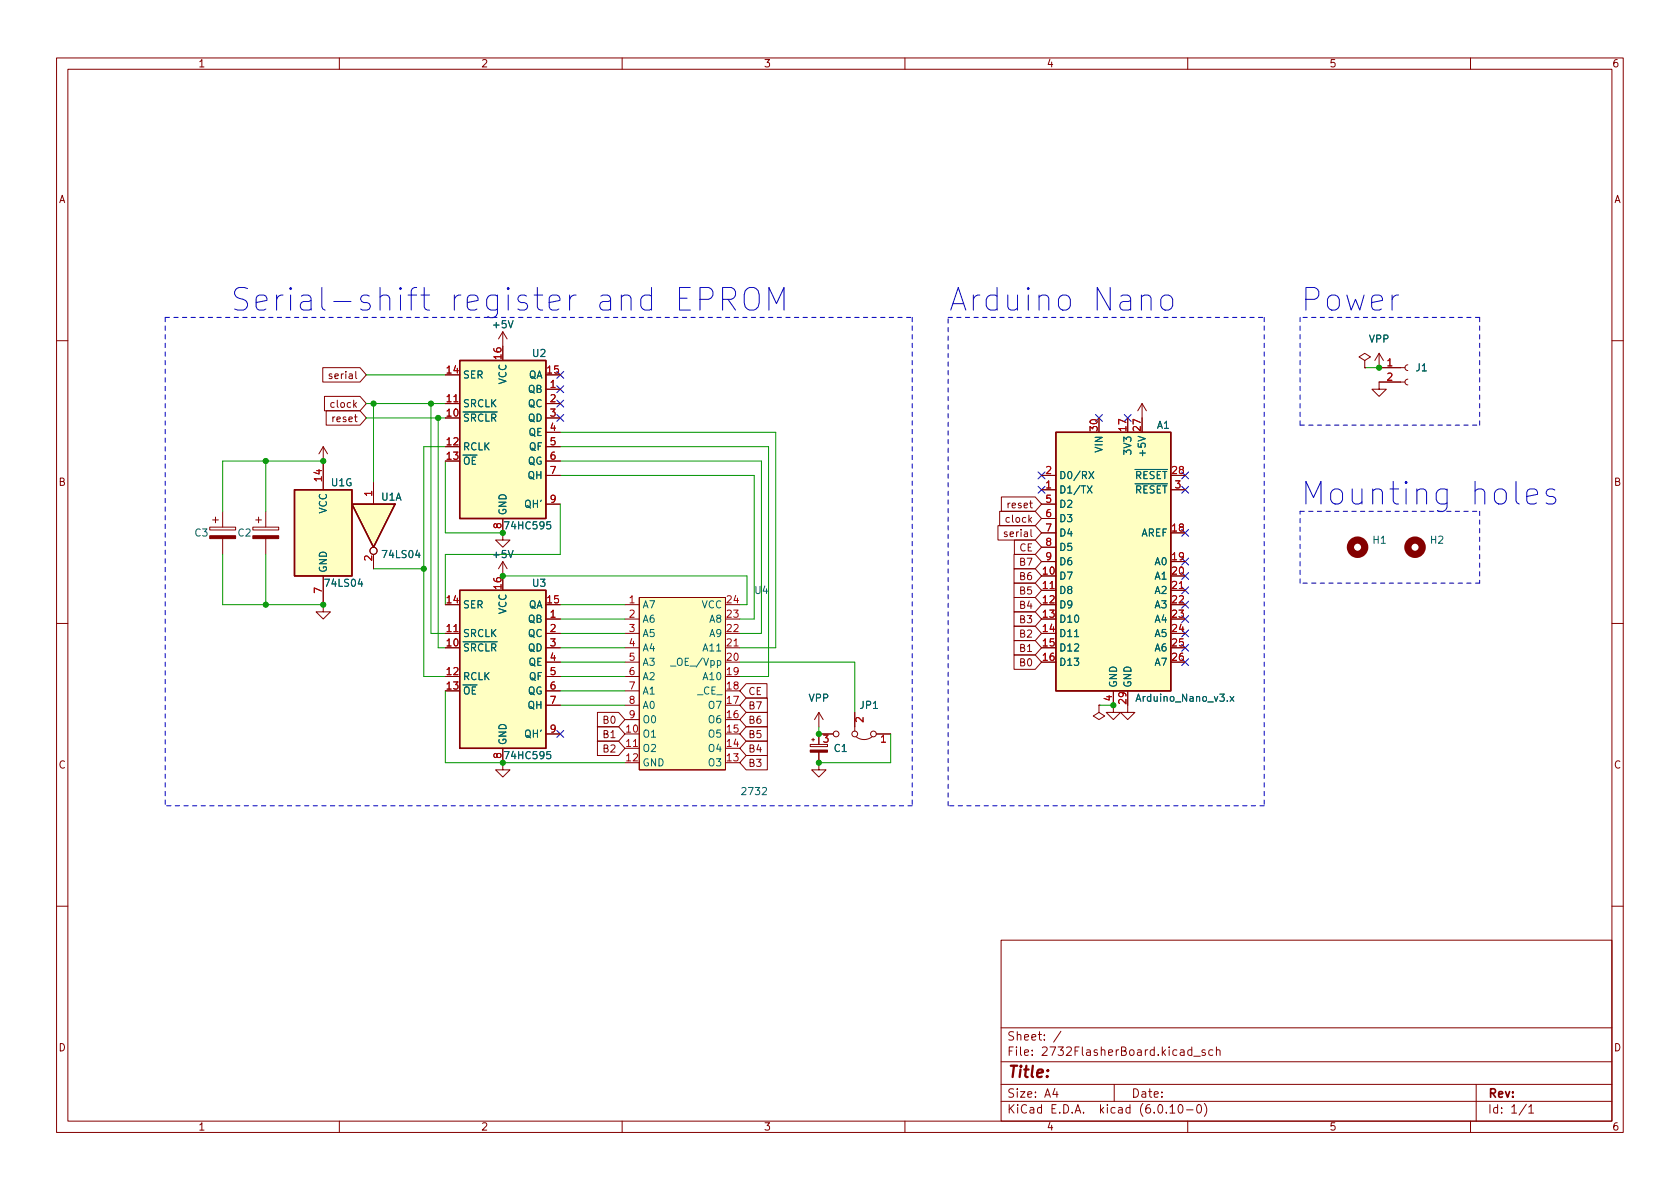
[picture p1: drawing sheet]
<svg xmlns="http://www.w3.org/2000/svg" width="297mm" height="210mm" viewBox="0 0 297 210" stroke-linecap="round" stroke-linejoin="round" font-family="sans-serif">
<g fill="none" stroke="#840000" stroke-width=".18">
<path d="M10 10.2h277v190.1h-277zM12 12.2h273v186.1h-273zM60 10.2v2M110 10.2v2M160 10.2v2M210 10.2v2M260 10.2v2M88.9 58.7v2.5M88.9 58.7l-.8 1.2M88.9 58.7l.8 1.2M10 60.2h2M57.1 65h6.6l1.1 1.3-1.1 1.3h-6.6z"/>
<path d="M57.1 79v7.6M57.1 79l-.7 1.3M57.1 79l.8 1.3M57.4 70.1h6.3l1.1 1.3-1.1 1.2h-6.3zM57.7 72.6h6l1.1 1.3-1.1 1.3h-6zM78.7 71.4h2.6M96.5 68.8h2.6M96.5 71.4h2.6M96.5 73.9h2.6M96.5 76.4h2.6M96.5 79h2.6M201.9 71.4l-.7 1.2"/>
<path d="M201.9 71.4v2.5M201.9 71.4l.8 1.2M241.3 63.7l1-.6-1-.6-1 .6 1 .6v1.3M241.3 65h.1M243.8 62.5l-.7 1.2M243.8 62.5v2.5h4.6M243.8 62.5l.8 1.2M248.4 67.6h-4.6v1.2h1.3l-1.3 1.3-1.2-1.3h1.2M248.9 67.1l-.3 .1-.2 .4 .2 .3 .3 .2M248.9 64.5l-.3 .2-.2 .3 .2 .4 .3 .1M285 60.2h2M37.1 93.2h4.6v.5h-4.6z"/>
<path d="M37.6 91.9h1M38.1 91.4v1.1M39.4 90.4v2.8M39.4 95.2v2.8M44.7 93.2h4.6v.5h-4.6zM45.2 91.9h1M45.7 91.4v1.1M47 90.4v2.8M47 95.2v2.8M66 85.3v3.8M66 98v2.6M88.9 91.7v3.8h1.3l-1.3 1.3-1.3-1.3h1.3"/>
<path d="M88.9 99.3l-.8 1.3M88.9 99.3v2.5M88.9 99.3l.8 1.3M96.5 81.5h2.6M96.5 84.1h2.6M96.5 89.1h2.6M176.4 93h6.6l1.1 1.2-1.1 1.3h-6.6zM176.7 90.4h6.3l1.1 1.3-1.1 1.3h-6.3zM177.1 87.9h5.9l1.1 1.2-1.1 1.3h-5.9zM179.3 98h3.7l1.1 1.3-1.1 1.3h-3.7zM179.3 95.5h3.7l1.1 1.3-1.1 1.2h-3.7zM184.1 84.1h2.6"/>
<path d="M184.1 89.1h2.6M184.1 86.6h2.6M184.1 91.7h2.6M184.1 94.2h2.6M184.1 96.8h2.6M184.1 99.3h2.6M207 86.6h2.5M10 110.2h2M57.1 101.8v6.4h1.3l-1.3 1.3-1.2-1.3h1.2M78.7 112h2.6M96.5 109.5h2.6M96.5 112h2.6"/>
<path d="M96.5 114.5h2.6M96.5 117.1h2.6M96.5 119.6h2.6M110.5 109.5h2.5M110.5 112h2.5M110.5 114.5h2.5M110.5 117.1h2.5M110.5 119.6h2.5M110.5 106.9h2.5M113 105.7h15.3v30.4h-15.3zM128.3 114.5h2.5M179.3 115.8h3.7l1.1 1.3-1.1 1.3h-3.7z"/>
<path d="M179.3 103.1h3.7l1.1 1.3-1.1 1.3h-3.7zM179.3 113.3h3.7l1.1 1.2-1.1 1.3h-3.7zM179.3 100.6h3.7l1.1 1.2-1.1 1.3h-3.7zM179.3 108.2h3.7l1.1 1.3-1.1 1.2h-3.7zM179.3 105.7h3.7l1.1 1.2-1.1 1.3h-3.7zM179.3 110.7h3.7l1.1 1.3-1.1 1.3h-3.7zM184.1 104.4h2.6M207 104.4h2.5M285 110.2h2M88.9 132.3v3.8h1.3l-1.3 1.3-1.3-1.3h1.3M96.5 129.8h2.6M96.5 122.2h2.6"/>
<path d="M96.5 124.7h2.6M105.6 128.5h3.8l1.1 1.3-1.1 1.3h-3.8zM105.6 126h3.8l1.1 1.2-1.1 1.3h-3.8zM105.6 131.1h3.8l1.1 1.2-1.1 1.3h-3.8zM110.5 122.2h2.5M110.5 124.7h2.5M110.5 132.3h2.5M110.5 127.2h2.5M131.9 123.4h3.8v2.6h-3.8l-1.1-1.3zM131.9 120.9h3.7v2.5h-3.7l-1.1-1.2zM131.9 126h3.8v2.5h-3.8l-1.1-1.3zM131.9 128.5h3.8v2.6h-3.8l-1.1-1.3z"/>
<path d="M131.9 133.6h3.8v2.5h-3.8l-1.1-1.2zM131.9 131.1h3.8v2.5h-3.8l-1.1-1.3zM143.3 131.6h3v.4h-3zM143.5 130.8h.5M143.8 130.6v.5M144.8 133v3.1h1.2l-1.2 1.3-1.3-1.3h1.3M144.8 126l-.8 1.2M144.8 126v2.5M144.8 126l.7 1.2M147.3 129.8h-2.5v1.8M151.1 126v3.3M151.4 130.3a2.26 2.26 0 0 0 2.8 0"/>
<path d="M154.9 129.8h2.6M194.3 124.7v1.3l1 .6-1 .6-1-.6 1-.6M194.3 124.7h.1M196.8 122.2v3.8h1.3l-1.3 1.2-1.2-1.2h1.2M199.4 124.7v1.3h1.3l-1.3 1.2-1.3-1.2h1.3M10 160.2h2M177 166.3h108v32h-108zM285 160.2h2M60 198.3v2M110 198.3v2M160 198.3v2M177 194.8h108"/>
<path d="M177 191.8h108M177 187.8h108M177 181.8h108M186.5 192.5l-.4 1h1M186.9 193v1M187.6 182.4l-1.3 1.9M197 191.8v3M206.9 195.8l.4-.5v1.5M206.9 196.8h.8M208.5 195.4l.1-.1a.81 .81 0 0 1 .6 .7 .81 .81 0 0 1-.3 .8h-.1a.81 .81 0 0 1-.6-.6 .81 .81 0 0 1 .3-.8zM209.8 196.3h1.1M210 198.3v2"/>
<path d="M210.7 185.7l-.4-.1-.3 .3v.4l.1 .3h.6M210.7 185.1v1.5M211.1 186.8h1.1M211.8 195.4l.1-.1a.81 .81 0 0 1 .6 .7 .81 .81 0 0 1-.3 .8h-.1a.81 .81 0 0 1-.6-.6 .81 .81 0 0 1 .3-.8zM212.9 195.1a1.72 1.72 0 0 1 0 2.3M213.1 185.7l-.4-.1-.2 .2 .1 .3 .5 .1v.4h-.6M214.4 185.7l-.4-.1-.3 .3v.4l.2 .3h.5M215.1 185.8l.2-.2 .3 .1 .1 .9M215.1 185.1v1.5M260 198.3v2M261 191.8v6.5M269.9 195.3l-1.3 1.9"/>
<path d="M270.3 195.8l.4-.5v1.5M270.3 196.8h.9"/>
<circle cx="66" cy="97.4" r=".63"/>
<circle cx="147.8" cy="129.8" r=".51"/>
<circle cx="151.1" cy="129.8" r=".51"/>
<circle cx="154.4" cy="129.8" r=".51"/>
</g>
<g fill="#840000" stroke="#840000" stroke-width=".18">
<path d="M44.7 94.7h4.6v.5h-4.6z"/>
<path d="M143.3 132.6h3v.4h-3z"/>
<path d="M37.1 94.7h4.6v.5h-4.6z"/>
</g>
<g fill="#ffffc2" stroke="#ffffc2" stroke-width=".18">
<path d="M62.2 89.1h7.6l-3.8 7.7z"/>
<path d="M52.1 86.6h10.1v15.2h-10.1z"/>
<path d="M81.3 63.7h15.2v28h-15.2z"/>
<path d="M186.7 76.4h20.3v45.8h-20.3z"/>
<path d="M81.3 104.4h15.2v27.9h-15.2z"/>
<path d="M113 105.7h15.3v30.4h-15.3z"/>
</g>
<path d="M81.3 63.7h15.2v28h-15.2zM186.7 76.4h20.3v45.8h-20.3zM52.1 86.6h10.1v15.2h-10.1zM62.2 89.1h7.6l-3.8 7.7zM81.3 104.4h15.2v27.9h-15.2z" fill="none" stroke="#840000" stroke-width=".25"/>
<path d="M192.2 85.9l.9 1.3M192.5 83.4l.9 1.2M193.1 85.9l-.9 1.3M193.4 83.4l-.9 1.2M118.6 117.8h.9M190 112.6h.7M217.5 123.2l.7 .8M218.2 123.2l-.7 .8" fill="none" stroke="#006464" stroke-width=".18"/>
<g fill="none" stroke="#840000" stroke-width="1.3">
<circle cx="240" cy="96.8" r="1.27"/>
<circle cx="250.2" cy="96.8" r="1.27"/>
</g>
<path d="M120.1 52.7h1.4M122 50.8h-1.9v4h1.9M123.8 52.9h1.5a1.09 1.09 0 0 0 .8-1 1.09 1.09 0 0 0-.8-1.1h-1.5v4M127.8 52.9h1.5a1.09 1.09 0 0 0 .8-1 1.09 1.09 0 0 0-.8-1.1h-1.5v4M128.7 52.9l1.3 1.9M131.8 51.4a1.34 1.34 0 0 1 1.5-.6 1.34 1.34 0 0 1 .9 1.4v1.3a1.33 1.33 0 0 1-1.3 1.4 1.33 1.33 0 0 1-1.3-1.4v-1.3zM136 54.8v-4l1.3 2.9 1.3-2.9v4M201.8 52.6a.99 .99 0 0 1 1.7 .1v2.1M205.4 52.6a1.09 1.09 0 0 1 1.1-.4 1.09 1.09 0 0 1 .8 .7v1.2a1.09 1.09 0 0 1-1 .8 1.09 1.09 0 0 1-1.1-.8v-1.2zM269.9 87.8l2-.4v-.4l-.2-.3-.4-.2h-.8l-.4 .2-.2 .3v1.6l.2 .3 .4 .2h.8l.4-.2M274.9 86.7l-.4-.2h-.6l-.3 .2-.2 .3 .2 .6 1.3 .4 .2 .4-.2 .5-.4 .2h-.7l-.4-.2" fill="none" stroke="#0000c2" stroke-width=".18"/>
<g fill="none" stroke="#0000c2" stroke-width=".18" stroke-dasharray=".8 .8">
<path d="M29.2 56.1v86.4M29.2 56.1h132.1M161.3 56.1v86.4M167.6 56.1h55.9M223.5 56.1v86.4M229.9 56.1v19.1M261.6 56.1h-31.7M229.9 75.2h31.7M261.6 75.2v-19.1M229.9 90.4h31.7M261.6 90.4v12.7M229.9 103.1v-12.7"/>
<path d="M261.6 103.1h-31.7M161.3 142.5h-132.1M167.6 142.5v-86.4M223.5 142.5h-55.9"/>
</g>
<g fill="none" stroke="#009600" stroke-width=".18">
<path d="M64.8 71.4h13.9M64.8 73.9h13.9M64.8 66.3h13.9M66 71.4v13.9M76.2 71.4v40.6h2.5M77.5 73.9v40.6h1.2M78.7 79h-3.8v40.6h3.8M99.1 79h36.8v40.6h-5.1M99.1 76.4h38.1v38.1h-6.4M241.3 65h2.5M39.4 98v8.9h17.7M47 81.5v8.9"/>
<path d="M47 98v8.9M57.1 81.5h-17.7v8.9M78.7 81.5v12.7h10.2M99.1 81.5h35.5v30.5h-3.8M99.1 84.1h34.2v25.4h-2.5M99.1 89.1v8.9h-20.4v8.9M66 100.6h8.9M88.9 101.8h43.2v5.1h-1.3M99.1 112h11.4M99.1 119.6h11.4M99.1 114.5h11.4M99.1 117.1h11.4"/>
<path d="M99.1 109.5h11.4M99.1 106.9h11.4M130.8 117.1h20.3v8.9M78.7 122.2v12.7h31.8M99.1 122.2h11.4M99.1 124.7h11.4M144.8 128.5v1.3M157.5 129.8v5.1h-12.7M194.3 124.7h2.5"/>
</g>
<g fill="none" stroke="#000084" stroke-width=".18">
<path d="M98.5 73.3l1.2 1.2M98.5 68.2l1.2 1.2M98.5 70.8l1.2 1.2M98.5 65.7l1.2 1.2M99.7 73.3l-1.2 1.2M99.7 68.2l-1.2 1.2M99.7 70.8l-1.2 1.2M99.7 65.7l-1.2 1.2M193.7 73.3l1.2 1.2M194.9 73.3l-1.2 1.2M198.8 73.3l1.2 1.2M200 73.3l-1.2 1.2"/>
<path d="M183.5 86l1.3 1.2M183.5 83.5l1.3 1.2M184.8 86l-1.3 1.2M184.8 83.5l-1.3 1.2M208.9 86l1.3 1.2M208.9 93.6l1.3 1.2M208.9 98.7l1.3 1.2M208.9 83.5l1.3 1.2M210.2 86l-1.3 1.2M210.2 93.6l-1.3 1.2M210.2 98.7l-1.3 1.2M210.2 83.5l-1.3 1.2"/>
<path d="M208.9 108.9l1.3 1.2M208.9 111.4l1.3 1.2M208.9 103.8l1.3 1.2M208.9 106.3l1.3 1.2M208.9 101.2l1.3 1.3M208.9 113.9l1.3 1.3M208.9 116.5l1.3 1.2M210.2 108.9l-1.3 1.2M210.2 111.4l-1.3 1.2M210.2 103.8l-1.3 1.2M210.2 106.3l-1.3 1.2M210.2 101.2l-1.3 1.3"/>
<path d="M210.2 113.9l-1.3 1.3M210.2 116.5l-1.3 1.2M98.5 129.2l1.2 1.2M99.7 129.2l-1.2 1.2"/>
</g>
<g fill="#009600" stroke="#009600" stroke-width=".18">
<circle cx="76.2" cy="71.4" r=".46"/>
<circle cx="77.5" cy="73.9" r=".46"/>
<circle cx="47" cy="81.5" r=".46"/>
<circle cx="47" cy="106.9" r=".46"/>
<circle cx="88.9" cy="134.9" r=".46"/>
<circle cx="57.1" cy="106.9" r=".46"/>
<circle cx="57.1" cy="81.5" r=".46"/>
<circle cx="74.9" cy="100.6" r=".46"/>
<circle cx="144.8" cy="134.9" r=".46"/>
<circle cx="144.8" cy="129.8" r=".46"/>
<circle cx="196.8" cy="124.7" r=".46"/>
<circle cx="88.9" cy="101.8" r=".46"/>
<circle cx="88.9" cy="94.2" r=".46"/>
<circle cx="66" cy="71.4" r=".46"/>
<circle cx="243.8" cy="65" r=".46"/>
</g>
<g font-size="5.6" fill="#0000c2">
<text x="40.6" y="55">Serial-shift register and EPROM</text>
<text x="167.6" y="55">Arduino Nano</text>
<text x="229.9" y="55">Power</text>
<text x="229.9" y="89.3">Mounting holes</text>
</g>
<text font-size="2.8" fill="#840000" x="178" y="190.6">Title:</text>
<g font-size="2.1" fill="#840000">
<text x="178" y="184">Sheet: /</text>
<text x="178" y="186.7">File: 2732FlasherBoard.kicad_sch</text>
<text x="178" y="196.9">KiCad E.D.A. kicad (6.0.10-0)</text>
<text x="178" y="194.1">Size: A4</text>
<text x="200" y="194.1">Date:</text>
<text x="263" y="194.1">Rev:</text>
<text x="263" y="196.9">Id: 1/1</text>
</g>
<g font-size="1.8" fill="#840000">
<text x="35" y="11.9">1</text>
<text x="85" y="11.9">2</text>
<text x="135" y="11.9">3</text>
<text x="185" y="11.9">4</text>
<text x="235" y="11.9">5</text>
<text x="285" y="11.9">6</text>
<text x="10.3" y="35.9">A</text>
<text x="285.3" y="35.9">A</text>
<text x="58.7" y="67">serial</text>
<text x="58.8" y="72.1">clock</text>
<text x="59.1" y="74.6">reset</text>
<text x="10.3" y="85.9">B</text>
<text x="178.5" y="89.9">reset</text>
<text x="285.3" y="85.9">B</text>
<text x="178.1" y="95">serial</text>
<text x="178.2" y="92.4">clock</text>
<text x="180.3" y="97.5">CE</text>
<text x="180.5" y="100">B7</text>
<text x="180.5" y="105.1">B5</text>
<text x="180.5" y="102.6">B6</text>
<text x="180.5" y="107.7">B4</text>
<text x="180.5" y="110.2">B3</text>
<text x="180.5" y="112.7">B2</text>
<text x="180.5" y="117.8">B0</text>
<text x="180.5" y="115.3">B1</text>
<text x="132.2" y="125.4">B7</text>
<text x="132.2" y="122.9">CE</text>
<text x="106.8" y="130.5">B1</text>
<text x="106.8" y="128">B0</text>
<text x="132.2" y="128">B6</text>
<text x="132.2" y="130.5">B5</text>
<text x="10.3" y="135.9">C</text>
<text x="106.8" y="133.1">B2</text>
<text x="132.2" y="135.6">B3</text>
<text x="132.2" y="133.1">B4</text>
<text x="285.3" y="135.9">C</text>
<text x="10.3" y="185.9">D</text>
<text x="285.3" y="185.9">D</text>
<text x="35" y="199.9">1</text>
<text x="85" y="199.9">2</text>
<text x="135" y="199.9">3</text>
<text x="185" y="199.9">4</text>
<text x="235" y="199.9">5</text>
<text x="285" y="199.9">6</text>
</g>
<g font-size="1.8" fill="#006464">
<text x="87.3" y="58">+5V</text>
<text x="94.2" y="63.1">U2</text>
<text x="242.1" y="60.6">VPP</text>
<text x="250.4" y="65.7">J1</text>
<text x="81.8" y="66.9">SER</text>
<text x="89.5" y="68" transform="rotate(-90 89.5 68)">VCC</text>
<text x="93.4" y="69.5">QB</text>
<text x="93.4" y="66.9">QA</text>
<text x="81.8" y="74.5">~{SRCLR}</text>
<text x="81.8" y="72">SRCLK</text>
<text x="93.4" y="72">QC</text>
<text x="93.4" y="74.5">QD</text>
<text x="93.5" y="77.1">QE</text>
<text x="204.6" y="75.8">A1</text>
<text x="81.8" y="79.6">RCLK</text>
<text x="81.8" y="82.2">~{OE}</text>
<text x="93.3" y="82.2">QG</text>
<text x="93.6" y="79.6">QF</text>
<text x="194.9" y="79.9" transform="rotate(-90 194.9 79.9)">VIN</text>
<text x="200" y="80.1" transform="rotate(-90 200 80.1)">3V3</text>
<text x="202.6" y="80.2" transform="rotate(-90 202.6 80.2)">+5V</text>
<text x="58.6" y="86">U1G</text>
<text x="67.4" y="88.5">U1A</text>
<text x="92.9" y="89.8">QH'</text>
<text x="93.4" y="84.7">QH</text>
<text x="187.2" y="87.2">D1/TX</text>
<text x="187.2" y="84.7">D0/RX</text>
<text x="187.2" y="89.8">D2</text>
<text x="199.2" y="84.7">~{RESET}</text>
<text x="199.2" y="87.2">~{RESET}</text>
<text x="34.5" y="94.9">C3</text>
<text x="42.1" y="94.9">C2</text>
<text x="57.8" y="90.9" transform="rotate(-90 57.8 90.9)">VCC</text>
<text x="89.5" y="91.2" transform="rotate(-90 89.5 91.2)">GND</text>
<text x="89.6" y="93.6">74HC595</text>
<text x="187.2" y="92.3">D3</text>
<text x="187.2" y="94.9">D4</text>
<text x="201.7" y="94.9">AREF</text>
<text x="57.8" y="101.3" transform="rotate(-90 57.8 101.3)">GND</text>
<text x="67.8" y="98.7">74LS04</text>
<text x="87.3" y="98.7">+5V</text>
<text x="187.2" y="97.4">D5</text>
<text x="187.2" y="99.9">D6</text>
<text x="204.2" y="99.9">A0</text>
<text x="242.8" y="96.1">H1</text>
<text x="252.9" y="96.1">H2</text>
<text x="57.7" y="103.8">74LS04</text>
<text x="81.8" y="107.6">SER</text>
<text x="93.4" y="107.6">QA</text>
<text x="94.2" y="103.8">U3</text>
<text x="113.5" y="107.6">A7</text>
<text x="124" y="107.6">VCC</text>
<text x="133.5" y="105">U4</text>
<text x="187.2" y="102.5">D7</text>
<text x="187.2" y="105">D8</text>
<text x="187.2" y="107.6">D9</text>
<text x="204.2" y="102.5">A1</text>
<text x="204.2" y="105">A2</text>
<text x="204.2" y="107.6">A3</text>
<text x="81.8" y="112.6">SRCLK</text>
<text x="89.5" y="108.6" transform="rotate(-90 89.5 108.6)">VCC</text>
<text x="93.4" y="110.1">QB</text>
<text x="93.4" y="112.6">QC</text>
<text x="113.5" y="110.1">A6</text>
<text x="113.5" y="112.6">A5</text>
<text x="125.5" y="112.6">A9</text>
<text x="125.5" y="110.1">A8</text>
<text x="187.2" y="110.1">D10</text>
<text x="187.2" y="112.6">D11</text>
<text x="204.2" y="110.1">A4</text>
<text x="204.2" y="112.6">A5</text>
<text x="81.8" y="115.2">~{SRCLR}</text>
<text x="93.4" y="115.2">QD</text>
<text x="93.5" y="117.7">QE</text>
<text x="113.5" y="115.2">A4</text>
<text x="113.5" y="117.7">A3</text>
<text x="119.4" y="117.7">_OE_/Vpp</text>
<text x="124.5" y="115.2">A11</text>
<text x="187.2" y="115.2">D12</text>
<text x="187.2" y="117.7">D13</text>
<text x="204.2" y="115.2">A6</text>
<text x="204.2" y="117.7">A7</text>
<text x="81.8" y="120.3">RCLK</text>
<text x="81.8" y="122.8">~{OE}</text>
<text x="93.3" y="122.8">QG</text>
<text x="93.4" y="125.3">QH</text>
<text x="93.6" y="120.3">QF</text>
<text x="113.5" y="120.3">A2</text>
<text x="113.5" y="122.8">A1</text>
<text x="113.5" y="125.3">A0</text>
<text x="123.3" y="122.8">_CE_</text>
<text x="124.5" y="120.3">A10</text>
<text x="125.4" y="125.3">O7</text>
<text x="143" y="124.1">VPP</text>
<text x="152.1" y="125.3">JP1</text>
<text x="197.5" y="121.7" transform="rotate(-90 197.5 121.7)">GND</text>
<text x="200" y="121.7" transform="rotate(-90 200 121.7)">GND</text>
<text x="201.2" y="124.1">Arduino_Nano_v3.x</text>
<text x="89.5" y="131.8" transform="rotate(-90 89.5 131.8)">GND</text>
<text x="92.9" y="130.4">QH'</text>
<text x="113.5" y="130.4">O1</text>
<text x="113.5" y="127.9">O0</text>
<text x="125.4" y="130.4">O5</text>
<text x="125.4" y="127.9">O6</text>
<text x="89.6" y="134.2">74HC595</text>
<text x="113.5" y="133">O2</text>
<text x="113.5" y="135.5">GND</text>
<text x="125.4" y="135.5">O3</text>
<text x="125.4" y="133">O4</text>
<text x="147.5" y="133">C1</text>
<text x="131.4" y="140.6">2732</text>
</g>
<g font-size="1.8" fill="#a90000">
<text x="88.6" y="63.5" transform="rotate(-90 88.6 63.5)">16</text>
<text x="245.3" y="64.8">1</text>
<text x="79" y="71.1">11</text>
<text x="79" y="66">14</text>
<text x="96.8" y="66">15</text>
<text x="97.3" y="68.6">1</text>
<text x="97.3" y="71.1">2</text>
<text x="245.3" y="67.3">2</text>
<text x="79" y="73.7">10</text>
<text x="97.3" y="73.7">3</text>
<text x="97.3" y="76.2">4</text>
<text x="194.1" y="76.2" transform="rotate(-90 194.1 76.2)">30</text>
<text x="199.1" y="76.2" transform="rotate(-90 199.1 76.2)">17</text>
<text x="201.7" y="76.2" transform="rotate(-90 201.7 76.2)">27</text>
<text x="79" y="78.7">12</text>
<text x="79" y="81.3">13</text>
<text x="97.3" y="78.7">5</text>
<text x="97.3" y="81.3">6</text>
<text x="97.3" y="83.8">7</text>
<text x="184.9" y="83.8">2</text>
<text x="207.3" y="83.8">28</text>
<text x="56.9" y="85.1" transform="rotate(-90 56.9 85.1)">14</text>
<text x="65.8" y="87.7" transform="rotate(-90 65.8 87.7)">1</text>
<text x="97.3" y="88.9">9</text>
<text x="184.9" y="86.4">1</text>
<text x="184.9" y="88.9">5</text>
<text x="207.8" y="86.4">3</text>
<text x="88.6" y="93.5" transform="rotate(-90 88.6 93.5)">8</text>
<text x="184.9" y="91.4">6</text>
<text x="184.9" y="94">7</text>
<text x="207.3" y="94">18</text>
<text x="65.8" y="99.2" transform="rotate(-90 65.8 99.2)">2</text>
<text x="184.4" y="101.6">10</text>
<text x="184.9" y="96.5">8</text>
<text x="184.9" y="99.1">9</text>
<text x="207.3" y="99.1">19</text>
<text x="207.3" y="101.6">20</text>
<text x="56.9" y="104.9" transform="rotate(-90 56.9 104.9)">7</text>
<text x="79" y="106.7">14</text>
<text x="88.6" y="104.1" transform="rotate(-90 88.6 104.1)">16</text>
<text x="96.8" y="106.7">15</text>
<text x="111.3" y="106.7">1</text>
<text x="128.6" y="106.7">24</text>
<text x="184.4" y="104.1">11</text>
<text x="184.4" y="106.7">12</text>
<text x="207.3" y="104.1">21</text>
<text x="207.3" y="106.7">22</text>
<text x="79" y="111.8">11</text>
<text x="97.3" y="109.2">1</text>
<text x="97.3" y="111.8">2</text>
<text x="111.3" y="109.2">2</text>
<text x="111.3" y="111.8">3</text>
<text x="128.6" y="111.8">22</text>
<text x="128.6" y="109.2">23</text>
<text x="184.4" y="109.2">13</text>
<text x="184.4" y="111.8">14</text>
<text x="207.3" y="109.2">23</text>
<text x="207.3" y="111.8">24</text>
<text x="79" y="114.3">10</text>
<text x="79" y="119.4">12</text>
<text x="97.3" y="114.3">3</text>
<text x="97.3" y="116.8">4</text>
<text x="97.3" y="119.4">5</text>
<text x="111.3" y="114.3">4</text>
<text x="111.3" y="116.8">5</text>
<text x="111.3" y="119.4">6</text>
<text x="128.6" y="119.4">19</text>
<text x="128.6" y="116.8">20</text>
<text x="128.6" y="114.3">21</text>
<text x="184.4" y="114.3">15</text>
<text x="184.4" y="116.8">16</text>
<text x="207.3" y="114.3">25</text>
<text x="207.3" y="116.8">26</text>
<text x="79" y="121.9">13</text>
<text x="97.3" y="121.9">6</text>
<text x="97.3" y="124.5">7</text>
<text x="111.3" y="121.9">7</text>
<text x="111.3" y="124.5">8</text>
<text x="128.6" y="124.5">17</text>
<text x="128.6" y="121.9">18</text>
<text x="196.6" y="123.9" transform="rotate(-90 196.6 123.9)">4</text>
<text x="199.1" y="124.4" transform="rotate(-90 199.1 124.4)">29</text>
<text x="97.3" y="129.5">9</text>
<text x="110.8" y="129.5">10</text>
<text x="111.3" y="127">9</text>
<text x="128.6" y="129.5">15</text>
<text x="128.6" y="127">16</text>
<text x="145.6" y="131.3">3</text>
<text x="152.7" y="127.7" transform="rotate(-90 152.7 127.7)">2</text>
<text x="155.7" y="131.3">1</text>
<text x="88.6" y="134.1" transform="rotate(-90 88.6 134.1)">8</text>
<text x="110.8" y="132.1">11</text>
<text x="110.8" y="134.6">12</text>
<text x="128.6" y="134.6">13</text>
<text x="128.6" y="132.1">14</text>
</g>
</svg>
